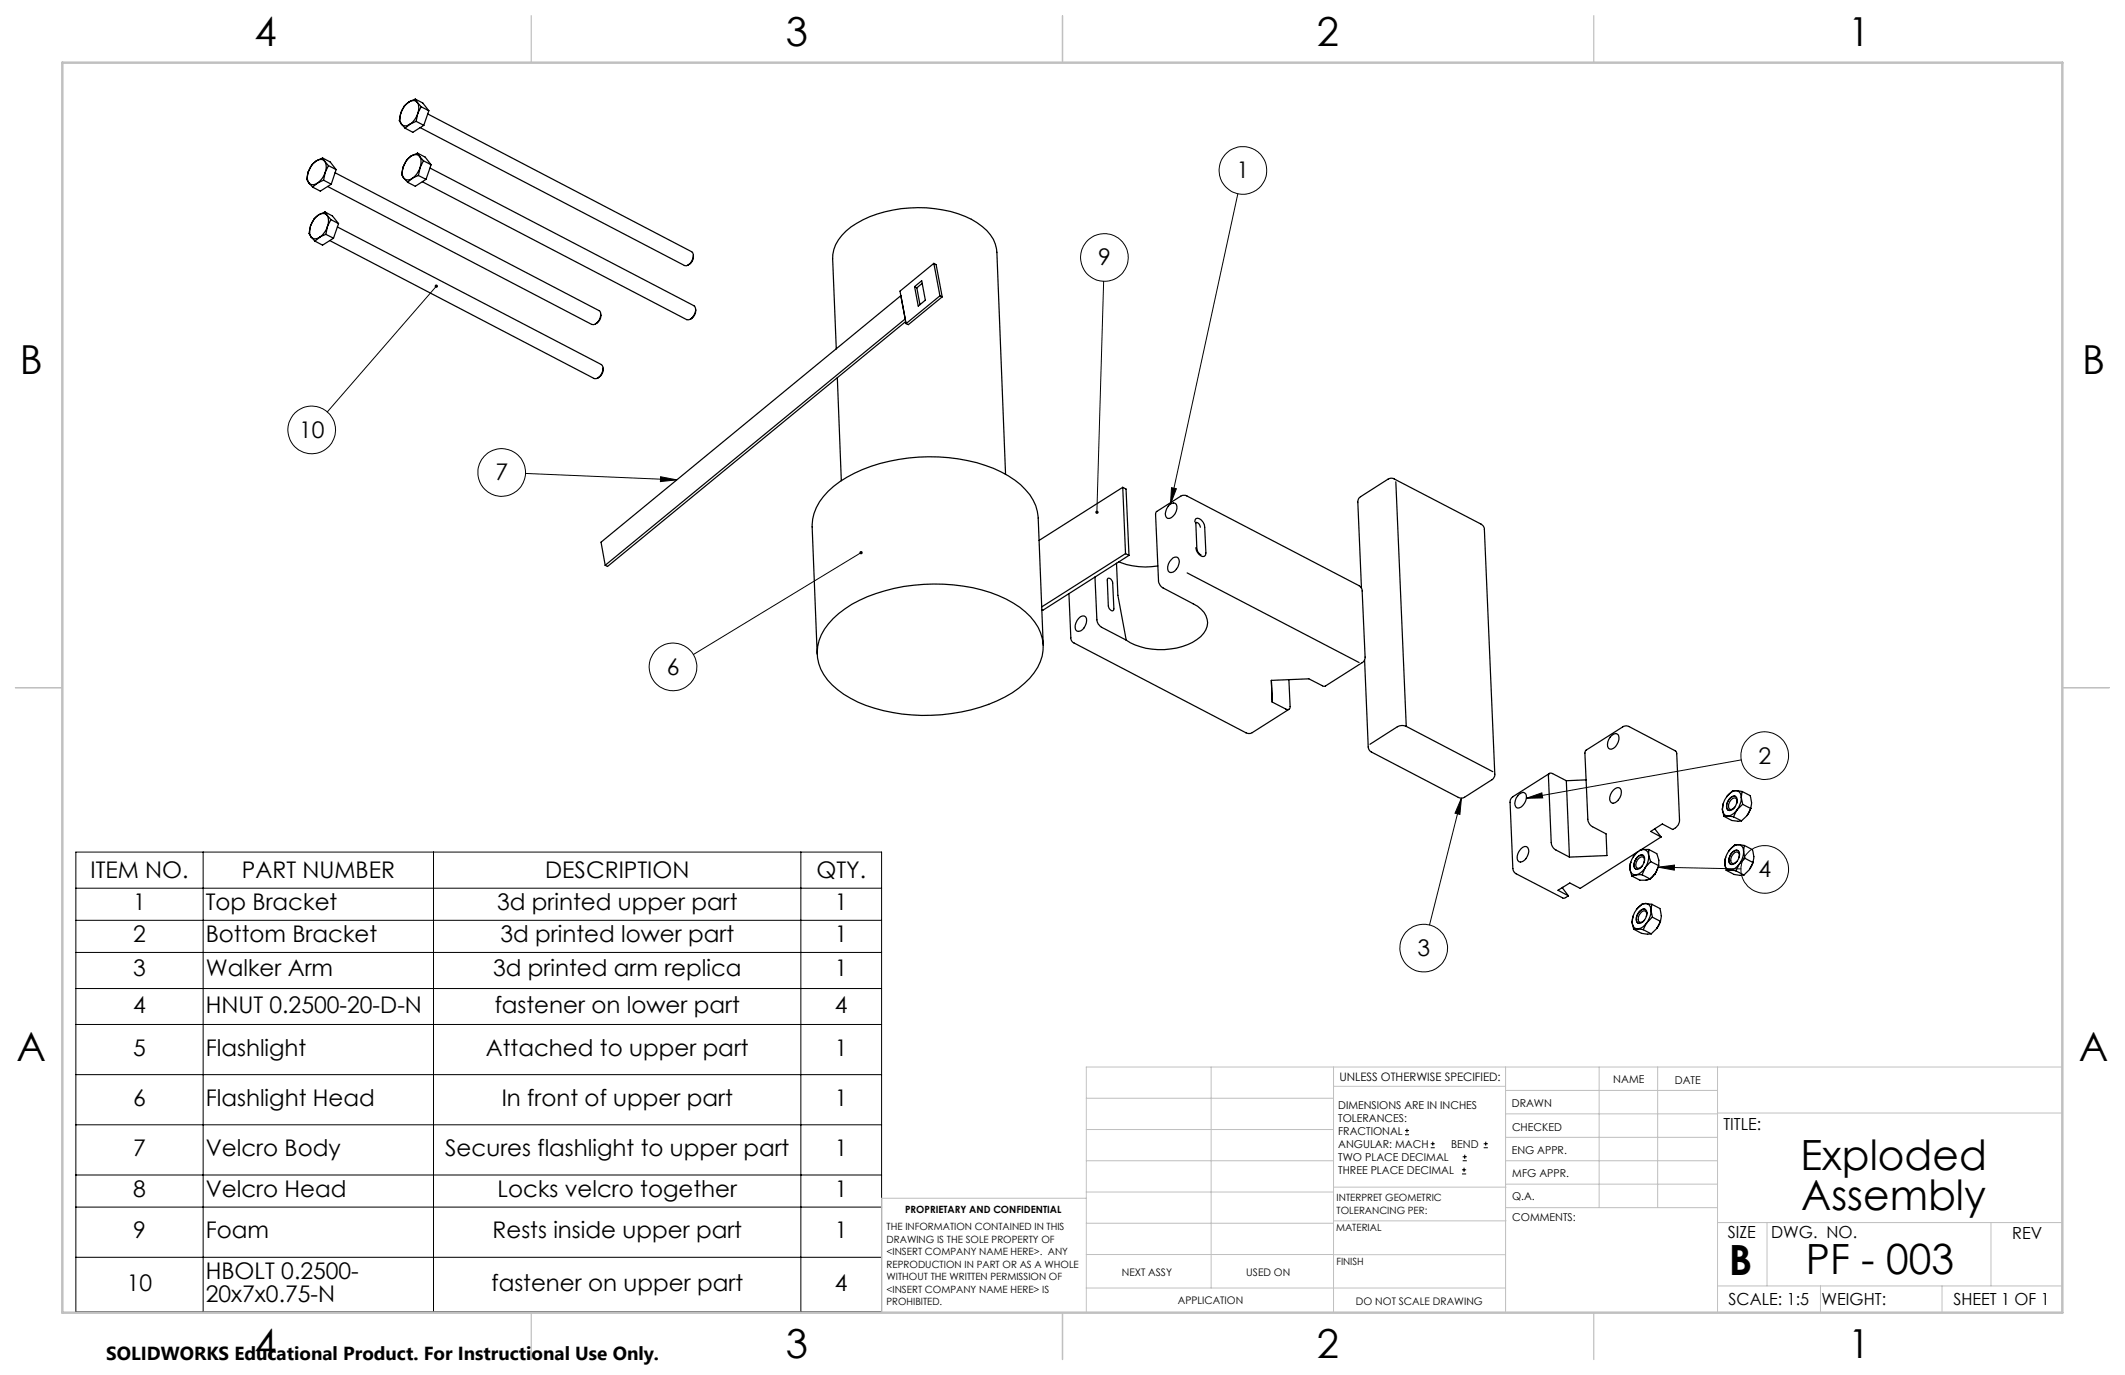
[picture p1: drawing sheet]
<svg xmlns="http://www.w3.org/2000/svg" width="432mm" height="279mm" viewBox="0 0 432 279" stroke-linecap="round" stroke-linejoin="round" font-family="sans-serif">
<g fill="none" stroke="#000" stroke-width=".25">
<path d="M62.7 34.9a2.44 2.44 0 0 0 .1 2.2M62.7 34.9l-.4 1.6 .5 .6M62.8 37.1a1.22 1.22 0 0 0 1.7 .2M62.8 37.1l.7 .9M64.3 32.7a4.3 4.3 0 0 0-1.6 2.2M64.3 32.7a1.18 1.18 0 0 1 1.7 .1M64.3 32.7l-.9 .8-.7 1.4M64.5 37.3l-1 .7M65.5 32.1l.5 .7M65.5 32.1l-1.2 .6M65.5 32.1l1.6 .8 1.2 1.6M65.8 36.6l-1.3 .7"/>
<path d="M65.8 36.6l1.5 .8M66 32.8a2.53 2.53 0 0 1 .1 2.3M66 32.8l.7 .9M66.1 35.1a4.3 4.3 0 0 1-1.6 2.2M66.1 35.1l-.3 1.5M66.6 37.9l53.7 28 .3 .1 .4-.2M66.7 33.7l-.6 1.4M66.7 33.7l1.6 .8M67.3 37.4l-2.2 1.4-1.6-.8M68.1 35.1l53.6 28a1.78 1.78 0 0 1-.7 2.7M68.3 34.5l-1 2.9M81.5 22.9a2.76 2.76 0 0 0 .1 2.3"/>
<path d="M81.5 22.9l-.4 1.6 .5 .7M81.6 25.2a1.21 1.21 0 0 0 1.7 .1M81.6 25.2l.7 .9M82 33.9a2.7 2.7 0 0 0 0 2.3M82 33.9l-.4 1.6 .4 .7M82 36.2a1.31 1.31 0 0 0 1.7 .1M82 36.2l.8 .8M83.1 20.7a4.3 4.3 0 0 0-1.6 2.2M83.1 20.7a1.21 1.21 0 0 1 1.7 .1M83.1 20.7l-.9 .8-.7 1.4M83.3 25.3l-1 .8M83.5 31.7a4.6 4.6 0 0 0-1.5 2.2"/>
<path d="M83.5 31.7a1.31 1.31 0 0 1 1.8 .1M83.5 31.7l-.9 .8-.6 1.4M83.7 36.3l-.9 .7M84.4 20.1l.4 .7M84.4 20.1l-1.3 .6M84.4 20.1l1.5 .8 1.2 1.6M84.6 24.7l-1.3 .6M84.6 24.7l1.5 .8M84.8 20.8a2.63 2.63 0 0 1 .1 2.3M84.8 20.8l.8 .9M84.8 31.1l.5 .7M84.8 31.1l-1.3 .6"/>
<path d="M84.8 31.1l1.6 .8 1.2 1.6M84.9 23.1a4.2 4.2 0 0 1-1.6 2.2M84.9 23.1l-.3 1.6M85 35.7l-1.3 .6M85 35.7l1.6 .7M85.3 31.8a2.86 2.86 0 0 1 .1 2.3M85.3 31.8l.7 .9M85.4 25.9l53.7 28 .4 .1 .3-.2M85.4 34.1a4.3 4.3 0 0 1-1.7 2.2M85.4 34.1l-.4 1.6M85.6 21.7l-.7 1.4M85.6 21.7l1.5 .8"/>
<path d="M85.8 36.9l53.7 28 .8-.1M86 32.7l-.6 1.4M86 32.7l1.6 .8M86.1 25.5l-2.2 1.4-1.6-.8M86.6 36.4l-2.2 1.5-1.6-.9M86.9 23.1l53.6 28.1a1.67 1.67 0 0 1-.3 2.3l-.4 .3M87.1 22.5l-1 3M87.4 34.1l53.6 28a1.71 1.71 0 0 1-.3 2.4l-.4 .3M87.6 33.5l-1 2.9M63.1 45.9a2.86 2.86 0 0 0 .1 2.3M63.1 45.9l-.3 1.5 .4 .8M63.2 48.2a1.21 1.21 0 0 0 1.7 0"/>
<path d="M63.2 48.2l.8 .8M64.7 43.7a4.3 4.3 0 0 0-1.6 2.2M64.7 43.7a1.31 1.31 0 0 1 1.8 0M64.7 43.7l-.9 .8-.7 1.4M64.9 48.2l-.9 .8M66 43.1l.5 .6M66 43.1l-1.3 .6M66 43.1l1.6 .8 1.2 1.5M66.2 47.6l-1.3 .6M66.2 47.6l1.6 .8M66.5 43.7a2.7 2.7 0 0 1 0 2.3M66.5 43.7l.7 .9"/>
<path d="M66.5 46a4.6 4.6 0 0 1-1.6 2.2M66.5 46l-.3 1.6M67 48.9l53.7 28 .8-.1M67.2 44.6l-.7 1.4M67.2 44.6l1.6 .8M67.8 48.4l-2.3 1.4-1.5-.8M68.5 46.1l53.7 28a1.71 1.71 0 0 1-.3 2.4l-.4 .3M68.8 45.4l-1 3M140.9 51.9a1.91 1.91 0 0 1-1.1 1.9M185.8 58.2l1.5-1.2 .7 4-1.4 1.2zM185.8 58.2l.5 .3M186.3 58.5l.6 3.4"/>
<path d="M187.4 57.6l-1.1 .9M189.8 53.5l-6.9 5.7 1.2 6.6M189.8 53.5l1.2 6.6M189.8 53.5l.4 .3 1.3 6.5M122.1 63.8a1.82 1.82 0 0 1-1.1 2M122.6 74.8a2 2 0 0 1-1.1 2M141.4 62.8a2.05 2.05 0 0 1-1.1 2M169.9 70.9l-.7-18.3a8.5 8.5 0 0 1 4.9-7.2 26.1 26.1 0 0 1 23.3-.8 9 9 0 0 1 5.1 6l1.8 45.8M170.1 76.8l.9 20.9M184 65.3l-60.6 49.8-.4-.2M191 60.1l-6.9 5.7M191 60.1l.5 .2"/>
<path d="M191.5 60.3l-6.9 5.7-.5-.2M228.1 99l-17 10.8M228.1 99l.6 13.5M228.1 99l.7 .4 .6 13.5M283.6 97.9l2.2 49.7M122.1 110.2l61-50.1 .8 4.7-60.9 50.1zM222.5 117.2l.4 8.7a1.86 1.86 0 0 0 .9 1.6l5 2.6M225.1 117.5a.89 .89 0 0 1 1 1l.2 5.2-.1 .4a.94 .94 0 0 1-1-.9l-.2-5.3zM226.9 114.4l.3 6.6 1.6 9.1M227.4 114.2a14.4 14.4 0 0 0 7.9 .8M228.7 112.5l-17 10.8M228.7 112.5l.7 .4"/>
<path d="M229.4 112.9l-17.5 11.1-.2-.1M237.6 102.6l.9-.4a.84 .84 0 0 1 .6 1.2 2.12 2.12 0 0 1-1.8 1.9 1.64 1.64 0 0 1 .1-2.4zM238.4 113.3a.72 .72 0 0 1 1.2 .4 2.3 2.3 0 0 1-1.7 2.6h-.3a2.01 2.01 0 0 1 .8-3zM241.2 116.4l35 18.2M242.8 106l.2-.6a1.65 1.65 0 0 1 1.8 1.7l.2 5.3-.2 .6a1.71 1.71 0 0 1-1.8-1.7M243.9 107.1l-.3-.7-.6-.2 .2 5.4a1.61 1.61 0 0 0 .9 1.1M276.6 119.5l-.7-17.5a1.22 1.22 0 0 1 .6-1.1l5.5-3.5a1.14 1.14 0 0 1 1.3-.1l17.7 9.2a1.22 1.22 0 0 1 .6 1.1l2.1 49.7a1.34 1.34 0 0 1-.5 1.1l-5.6 3.6a1.35 1.35 0 0 1-1.3 0l-17.6-9.2a1.3 1.3 0 0 1-.7-1l-.7-17.7M169.3 125.7a27.6 27.6 0 0 1 16.4-6.8 34.9 34.9 0 0 1 18.8 2.8 12.6 12.6 0 0 1 7.3 8.1 9.4 9.4 0 0 1-3.6 9.1 27.4 27.4 0 0 1-14.8 6.1 34.3 34.3 0 0 1-20.6-3.1 12.8 12.8 0 0 1-6.4-7.1 9.1 9.1 0 0 1 2.9-9.1zM212 131.1l-1-25.8a10.1 10.1 0 0 0-4.8-7.7 29.9 29.9 0 0 0-17.5-4.8 32.1 32.1 0 0 0-19.3 6 10.3 10.3 0 0 0-4.4 8.3l1.1 25.8M217.2 120.6l.4 9a1.12 1.12 0 0 0 .7 1.1l34.9 18.2a1.34 1.34 0 0 0 1.3 0l7.4-4.8M219.2 125.7a.97 .97 0 0 1 1.4-.4 2.24 2.24 0 0 1-1.5 3l-.3-.1a1.89 1.89 0 0 1 .4-2.5zM228.8 130.1a13.8 13.8 0 0 0 14.4-.1 3.7 3.7 0 0 0 .9-6.2l-1.6-1.1-6.1-3.2a1.86 1.86 0 0 1-1-1.5l-.5-13.9 5-3.3a1.34 1.34 0 0 1 1.3 0l34.9 18.2a1.22 1.22 0 0 1 .7 1.1l.6 13.4a1.17 1.17 0 0 1-.6 1.2l-7.6 4.8h-.3l-2.9-1.6-7.7 .4 .2 4.4 2.8 1.4a.54 .54 0 0 0 .6 0 .54 .54 0 0 0 .2-.6l-.2-5.4"/>
<path d="M285.8 147.6a2.02 2.02 0 0 0-1.8 .1l-5.6 3.5M285.8 147.6l17.6 9.2M314.9 157.2l-7.5 4.7a1.34 1.34 0 0 0-.6 1.1l.7 14 .6 .6 9.5 4.9 1.1-.5M318.3 158.6l-2.8-1.4a.53 .53 0 0 0-.6 0 .53 .53 0 0 0-.3 .6l.6 13.4a1.86 1.86 0 0 0 1 1.5l2.7 1.5M318.3 158.6l.6 15.6M322.3 158.5l-4 .1M327.5 149.5l.8-.5 .3 .2a1.5 1.5 0 0 1 0 2.1 1.28 1.28 0 0 1-1.8 .7 2.17 2.17 0 0 1 .7-2.5zM308.6 161.4l.9-.4a.89 .89 0 0 1 .7 1.2 2.12 2.12 0 0 1-1.9 2 1.64 1.64 0 0 1 .1-2.5zM309 172.5a.85 .85 0 0 1 1.1-.5 .85 .85 0 0 1 .6 1 2.4 2.4 0 0 1-1.7 2.2 .89 .89 0 0 1-.7-1.2l.1-.5zM327.8 160.5a.97 .97 0 0 1 1.4-.3 2.26 2.26 0 0 1-1.4 3 1.07 1.07 0 0 1-.6-1.7zM331.2 176.7a1.08 1.08 0 0 0 1.2 1.1M331.2 176.7l.4 1.3"/>
<path d="M331.4 175.3l-.2 1.4M331.4 175.2v.1M331.6 178l1.6 .9 1.3-.1M331.9 174.1a4.2 4.2 0 0 0-.7 2.6M332.1 173.7v.1M332.4 177.8h1.3M332.4 177.8l-.8 .2M332.4 174.6a1.6 1.6 0 0 0 0 2M332.7 174.1a.88 .88 0 0 1 1.4-.1 2.21 2.21 0 0 1-1.4 2.7l-.3-.1a1.76 1.76 0 0 1 .3-2.5zM332.8 173.1l-.9 1M332.9 173l-1 1.1M333.7 177.8l1.6 .8"/>
<path d="M333.8 172.6a1.13 1.13 0 0 1 1.2 1.1M333.8 172.6l-.7 .3M333.8 172.6h1.2M333.8 172.6l-.5 .2M333.9 173.8a1.22 1.22 0 0 0-1.5 .8M334.1 175.2a.78 .78 0 0 0-.4-1.1 1.59 1.59 0 0 0-1.1 2.3 .84 .84 0 0 0 1.1-.4M334.3 176.3a3.1 3.1 0 0 1-1.9 1.5M334.3 176.3l-.6 1.5M335 173.7l.4 1.4M335 173.7a4.1 4.1 0 0 1-.7 2.6M335 172.6v1.1M335 172.6l1.7 .9a3.7 3.7 0 0 1 .3 2.4"/>
<path d="M335.3 178.6l-.8 .2M335.4 175.1l-1.1 1.2M335.4 175.1l1.6 .8M336.2 177.7h.1M336.2 168.5h.1M336.3 168.5l1.2 1.6M336.4 168.3l-.1 .2M336.4 177.4l-1.1 1.2M336.4 177.4a2.84 2.84 0 0 1-1.9 1.4M336.9 176.2l-.5 1.2M337 175.9l-.6 1.5M337.5 170.1l-2.1-1.2 2.4-1.5 2.1 1.2a2.07 2.07 0 0 0 1.4-2l-.7-13.8-9.6-5.2a1.24 1.24 0 0 0-1.3 .1l-7.6 4.9 .6 13.9a1.86 1.86 0 0 0 .9 1.5l2.8 1.4 .1 4.4-7.6 .4"/>
<path d="M337.5 170.1l-16.4 10.4-2.1-1.1-2.4 1.5 2.1 1.1M350 164.4a1.24 1.24 0 0 0 1 1.4M350 164.4l.3 1.5M350.2 163.4l-.2 1M350.2 163.2v.1M350.3 165.9a4.4 4.4 0 0 0 3.6 .9M350.5 175.4a1.18 1.18 0 0 0 1 1.4M350.5 175.4l.3 1.4M350.6 174.3l-.1 1.1M350.7 174.2l-.1 .1M350.8 176.8a4.4 4.4 0 0 0 3.6 1M350.9 161.9a4.3 4.3 0 0 0-.9 2.5"/>
<path d="M351 165.8l1.2 .2M351 165.8l-.7 .1M351.4 172.9a4.3 4.3 0 0 0-.9 2.5M351.5 176.8l1.2 .2M351.5 176.8h-.7M351.7 162.1l.7-.4a.9 .9 0 0 1 .6 1.3 1.6 1.6 0 0 1-1.9 1.6 1.93 1.93 0 0 1 .6-2.5zM351.8 173.4a.99 .99 0 0 1 1.6-.3 2.15 2.15 0 0 1-1.5 2.6 .89 .89 0 0 1-.6-1.3zM352.2 166l1.7 .8M352.7 161.8a1.86 1.86 0 0 0-1.6 2.8h.1M352.7 177l1.7 .8M352.8 160.7a2.64 2.64 0 0 0-1.9 1.2M352.8 160.7a1.23 1.23 0 0 1 1 1.3"/>
<path d="M352.8 160.7l1.2 .1M352.8 160.7h-.8l-1.1 1.2M352.9 163.3v-.9l-.2-.2a1.49 1.49 0 0 0-1.2 2.3 .94 .94 0 0 0 1-.5M353 164.6l-.8 1.4M353 164.6a2.64 2.64 0 0 1-2 1.2M353.1 172.8a1.65 1.65 0 0 0-1.7 1.6 1.06 1.06 0 0 0 .2 1.2M353.3 171.6a2.48 2.48 0 0 0-1.9 1.3M353.3 171.6a1.18 1.18 0 0 1 1 1.4M353.3 171.6l1.2 .2M353.3 171.6l-.8 .1-1.1 1.2M353.4 174.2a.8 .8 0 0 0-.6-1.1 1.6 1.6 0 0 0-.8 2.3l.6-.1 .4-.3M353.4 175.6l-.7 1.4"/>
<path d="M353.4 175.6a2.43 2.43 0 0 1-1.9 1.2M353.8 162a4.3 4.3 0 0 1-.8 2.6M353.8 162l.3 1.4M354 160.8l1.6 .9a3.9 3.9 0 0 1 .1 2.6M354 160.8l-.2 1.2M354.1 163.4l-1.1 1.2M354.1 163.4l1.6 .9M354.3 173a4.5 4.5 0 0 1-.9 2.6M354.3 173l.3 1.4M354.5 171.8l1.6 .8a3.9 3.9 0 0 1 .1 2.7M354.5 171.8l-.2 1.2M354.6 174.4l-1.2 1.2"/>
<path d="M354.6 174.4l1.6 .9M355 165.7l-1.1 1.1M355.5 176.6l-1.1 1.2M355.7 164.3l-.7 1.4M355.8 164.2l-.8 1.5M356.2 175.3l-.7 1.3M356.2 175.2l-.7 1.4M317.4 180.4h.1M317.5 180.4l1.2 1.6M317.5 180.3v.1M331.6 187.4a1.23 1.23 0 0 0 1.1 1.3M331.6 187.4l.4 1.4"/>
<path d="M331.9 186.2l-.3 1.2M332 188.8a4.3 4.3 0 0 0 3.5 1M332.5 184.8a4.3 4.3 0 0 0-.9 2.6M332.7 188.7l1.2 .2M332.7 188.7l-.7 .1M333.3 185l.8-.3a.85 .85 0 0 1 .5 1.2 1.6 1.6 0 0 1-1.8 1.6 1.88 1.88 0 0 1 .5-2.5zM333.9 188.9l1.6 .9M334.3 184.8a1.78 1.78 0 0 0-1.8 2.1l.1 .4 .2 .3M334.4 183.6a2.64 2.64 0 0 0-1.9 1.2M334.4 183.6a1.24 1.24 0 0 1 1.1 1.4M334.4 183.6l1.3 .2M334.4 183.6l-.7 .1-1.2 1.1"/>
<path d="M334.5 186.2a.81 .81 0 0 0-.5-1.1 1.6 1.6 0 0 0-.8 2.3 1 1 0 0 0 1-.4M334.6 187.5l-.7 1.4M334.6 187.5a2.44 2.44 0 0 1-1.9 1.2M335.5 185a4.3 4.3 0 0 1-.9 2.5M335.5 185l.3 1.4M335.7 183.8l1.6 .8a3.9 3.9 0 0 1 .1 2.6M335.7 183.8l-.2 1.2M335.8 186.4l-1.2 1.1M335.8 186.4l1.6 .8M336.7 188.6l-1.2 1.2M337.4 187.2l-.7 1.4M337.4 187.1l-.7 1.5"/>
</g>
<g fill="none" stroke="#000" stroke-width=".2">
<path d="M251.5 39.4l-13.7 63M88.7 58.2l-22.2 25.5M224.3 57.1l-1.4 47M106.8 96.2l30.7 1.3M134.2 96.9l3.3 .6-3.3 .4zM238.1 99.1l.9 .2-1.2 3.1zM175 112.3l-34.1 20.7M353.8 154.4l-43.6 7.8M15.4 173.1h163.7v93.5h-163.7zM41.3 173.1v93.5M88.1 173.1v93.5M162.7 173.1v93.5"/>
<path d="M297 162.2l-6.5 25.8M297 162.2l-.3 3.3-1-.3zM310.2 162.2l3.1-1.1 .2 1zM336.9 176.2l3.4-.4-.1 1zM336.9 176.2l16.9 .4M15.4 180.5h163.7M15.4 187h163.7M15.4 193.5h163.7M15.4 200.9h163.7M15.4 208.2h163.7M15.4 218.4h163.7M15.4 228.6h163.7"/>
<path d="M15.4 238.8h163.7M285.5 230.6h.8M285.5 229.7h.8M285.9 229.3v.9M290.7 233.2h.8M290.7 232.4h.8M291.1 232v.8M297.1 238.5h.8M297.1 237.7h.8M297.2 235.9h.9M297.2 235.1h.9M297.5 237.3v.8"/>
<path d="M297.6 234.6v.9M301.5 233.2h.8M301.5 232.4h.8M301.9 232v.8M15.4 245.3h163.7M15.4 255.5h163.7"/>
<circle cx="252.5" cy="34.6" r="4.8"/>
<circle cx="224.4" cy="52.3" r="4.8"/>
<circle cx="63.4" cy="87.4" r="4.8"/>
<circle cx="101.9" cy="96" r="4.8"/>
<circle cx="136.8" cy="135.5" r="4.8"/>
<circle cx="358.6" cy="153.6" r="4.8"/>
<circle cx="358.6" cy="176.7" r="4.8"/>
<circle cx="289.3" cy="192.6" r="4.8"/>
</g>
<g fill="none" stroke="#c0c0c0" stroke-width=".2">
<path d="M246.1 216.8v44.9M271 216.8v49.9M305.9 216.8v49.9M324.9 216.8v28.6M336.8 216.8v28.6M349 216.8v49.9M419.1 216.8h-198.4v49.9M220.7 235.9h50.3M220.7 229.5h50.3M220.7 223.2h50.3M271 220.7h34.9M305.9 231.1h43.1"/>
<path d="M305.9 226.3h43.1M305.9 221.6h43.1M305.9 235.9h43.1M349 226.2h70.1M220.7 248.6h50.3M220.7 242.2h50.3M220.7 254.9h50.3M220.7 243.5h-41.6v23.2M271 255h34.9M271 248.1h35M271 241.2h35M305.9 240.6h43.1"/>
<path d="M306 245.4h43M349 248.4h70.1M359.1 248.4v12.9M404.6 248.4v12.9M220.7 261.7h85.2M349 261.3h70.1M369.9 261.3v5.4M394.6 261.3v5.4"/>
</g>
<path d="M108 3.2v9.5M215.9 3.2v9.5M323.8 3.2v9.5M3.1 139.7h9.6M419.1 139.7h9.5M108 266.7v9.6M215.9 266.7v9.6M323.8 266.7v9.6" fill="none" stroke="#c0c0c0" stroke-width=".25"/>
<path d="M12.7 12.7h406.4v254h-406.4z" fill="none" stroke="#c0c0c0" stroke-width=".5"/>
<path d="M238.1 99.1l.9 .2-1.2 3.1zM310.2 162.2l3.1-1.1 .2 1zM336.9 176.2l3.4-.4-.1 1zM297 162.2l-.3 3.3-1-.3zM134.2 96.9l3.3 .6-3.3 .4zM174.7 112a.35 .35 0 0 0 0 .5 .35 .35 0 0 0 .5 .1 .35 .35 0 0 0 .1-.5l-.3 .2 .3-.2-.3-.1zM88.4 57.9a.34 .34 0 0 0 0 .5 .34 .34 0 0 0 .5 0 .34 .34 0 0 0 0-.5l-.2 .3 .2-.3zM222.6 103.9a.34 .34 0 0 0 0 .3 .34 .34 0 0 0 .3 .2v-.3v.3a.34 .34 0 0 0 .3-.5 .34 .34 0 0 0-.6 0z" fill="#000"/>
<g font-size="8.5">
<text x="365.9" y="237.7">Exploded</text>
<text x="366" y="245.8">Assembly</text>
<text x="351.3" y="259">B</text>
<text x="366.9" y="258.9">PF - 003</text>
</g>
<g font-size="8.1">
<text x="51.7" y="9.3">4</text>
<text x="159.7" y="9.3">3</text>
<text x="267.6" y="9.3">2</text>
<text x="375.6" y="9.3">1</text>
<text x="4" y="76">B</text>
<text x="423.1" y="76">B</text>
<text x="3.3" y="215.7">A</text>
<text x="422.4" y="215.7">A</text>
<text x="51.7" y="276">4</text>
<text x="159.7" y="276">3</text>
<text x="267.6" y="276">2</text>
<text x="375.6" y="276">1</text>
</g>
<g font-size="4.7">
<text x="251.3" y="36.2">1</text>
<text x="223.1" y="53.9">9</text>
<text x="60.8" y="89">10</text>
<text x="100.7" y="97.6">7</text>
<text x="135.5" y="137.1">6</text>
<text x="357.3" y="155.2">2</text>
<text x="18.4" y="178.5">ITEM NO.</text>
<text x="49.1" y="178.5">PART NUMBER</text>
<text x="110.8" y="178.5">DESCRIPTION</text>
<text x="165.9" y="178.5">QTY.</text>
<text x="357.3" y="178.3">4</text>
<text x="27.1" y="185">1</text>
<text x="41.8" y="185">Top Bracket</text>
<text x="101" y="185">3d printed upper part</text>
<text x="169.7" y="185">1</text>
<text x="27.1" y="191.5">2</text>
<text x="41.8" y="191.5">Bottom Bracket</text>
<text x="101.7" y="191.5">3d printed lower part</text>
<text x="169.7" y="191.5">1</text>
<text x="288" y="194.3">3</text>
<text x="27.1" y="198.4">3</text>
<text x="41.8" y="198.4">Walker Arm</text>
<text x="100.2" y="198.4">3d printed arm replica</text>
<text x="169.7" y="198.4">1</text>
<text x="27.1" y="205.7">4</text>
<text x="41.8" y="205.7">HNUT 0.2500-20-D-N</text>
<text x="100.5" y="205.7">fastener on lower part</text>
<text x="169.7" y="205.7">4</text>
<text x="27.1" y="214.5">5</text>
<text x="41.8" y="214.5">Flashlight</text>
<text x="98.7" y="214.5">Attached to upper part</text>
<text x="169.7" y="214.5">1</text>
<text x="27.1" y="224.7">6</text>
<text x="41.8" y="224.7">Flashlight Head</text>
<text x="102" y="224.7">In front of upper part</text>
<text x="169.7" y="224.7">1</text>
<text x="27.1" y="234.9">7</text>
<text x="41.8" y="234.9">Velcro Body</text>
<text x="90.5" y="234.9">Secures flashlight to upper part</text>
<text x="169.7" y="234.9">1</text>
<text x="27.1" y="243.3">8</text>
<text x="41.8" y="243.3">Velcro Head</text>
<text x="101.1" y="243.3">Locks velcro together</text>
<text x="169.7" y="243.3">1</text>
<text x="27.1" y="251.6">9</text>
<text x="41.8" y="251.6">Foam</text>
<text x="100.1" y="251.6">Rests inside upper part</text>
<text x="169.7" y="251.6">1</text>
<text x="25.8" y="262.3">10</text>
<text x="41.8" y="260">HBOLT 0.2500-</text>
<text x="99.9" y="262.3">fastener on upper part</text>
<text x="169.7" y="262.3">4</text>
<text x="41.8" y="264.5">20x7x0.75-N</text>
</g>
<text font-size="3.8" x="21.6" y="276.3">SOLIDWORKS Educational Product. For Instructional Use Only.</text>
<g font-size="3.4">
<text x="350.2" y="229.5">TITLE:</text>
<text x="351.1" y="251.6">SIZE</text>
<text x="359.9" y="251.6">DWG. NO.</text>
<text x="408.9" y="251.7">REV</text>
<text x="351.2" y="265.2">SCALE: 1:5</text>
<text x="370.1" y="265.3">WEIGHT:</text>
<text x="396.9" y="265.2">SHEET 1 OF 1</text>
</g>
<text font-size="2.4" x="272.2" y="219.7">UNLESS OTHERWISE SPECIFIED:</text>
<g font-size="2.2">
<text x="327.8" y="220.1">NAME</text>
<text x="340.3" y="220.2">DATE</text>
<text x="271.9" y="225.3">DIMENSIONS ARE IN INCHES</text>
<text x="271.9" y="227.9">TOLERANCES:</text>
<text x="307.2" y="224.9">DRAWN</text>
<text x="271.9" y="230.6">FRACTIONAL</text>
<text x="271.9" y="233.2">ANGULAR: MACH</text>
<text x="294.9" y="233.2">BEND</text>
<text x="307.3" y="229.8">CHECKED</text>
<text x="271.9" y="235.9">TWO PLACE DECIMAL</text>
<text x="271.9" y="238.5">THREE PLACE DECIMAL</text>
<text x="307.2" y="234.5">ENG APPR.</text>
<text x="307.3" y="239.2">MFG APPR.</text>
<text x="307.3" y="243.9">Q.A.</text>
<text x="307.3" y="248.1">COMMENTS:</text>
</g>
<g font-size="2.1">
<text x="227.9" y="259.2">NEXT ASSY</text>
<text x="253.3" y="259.2">USED ON</text>
<text x="239.3" y="265">APPLICATION</text>
<text x="275.5" y="265.1">DO NOT SCALE DRAWING</text>
</g>
<g font-size="2">
<text x="271.6" y="244.1">INTERPRET GEOMETRIC</text>
<text x="180.2" y="250">THE INFORMATION CONTAINED IN THIS</text>
<text x="183.9" y="246.4">PROPRIETARY AND CONFIDENTIAL</text>
<text x="271.5" y="250.2">MATERIAL</text>
<text x="271.6" y="246.6">TOLERANCING PER:</text>
<text x="180.2" y="252.5">DRAWING IS THE SOLE PROPERTY OF</text>
<text x="180.2" y="255.1">&lt;INSERT COMPANY NAME HERE&gt;. ANY</text>
<text x="180.2" y="257.6">REPRODUCTION IN PART OR AS A WHOLE</text>
<text x="271.5" y="257">FINISH</text>
<text x="180.2" y="260.1">WITHOUT THE WRITTEN PERMISSION OF</text>
<text x="180.2" y="262.6">&lt;INSERT COMPANY NAME HERE&gt; IS</text>
<text x="180.2" y="265.2">PROHIBITED.</text>
</g>
</svg>
